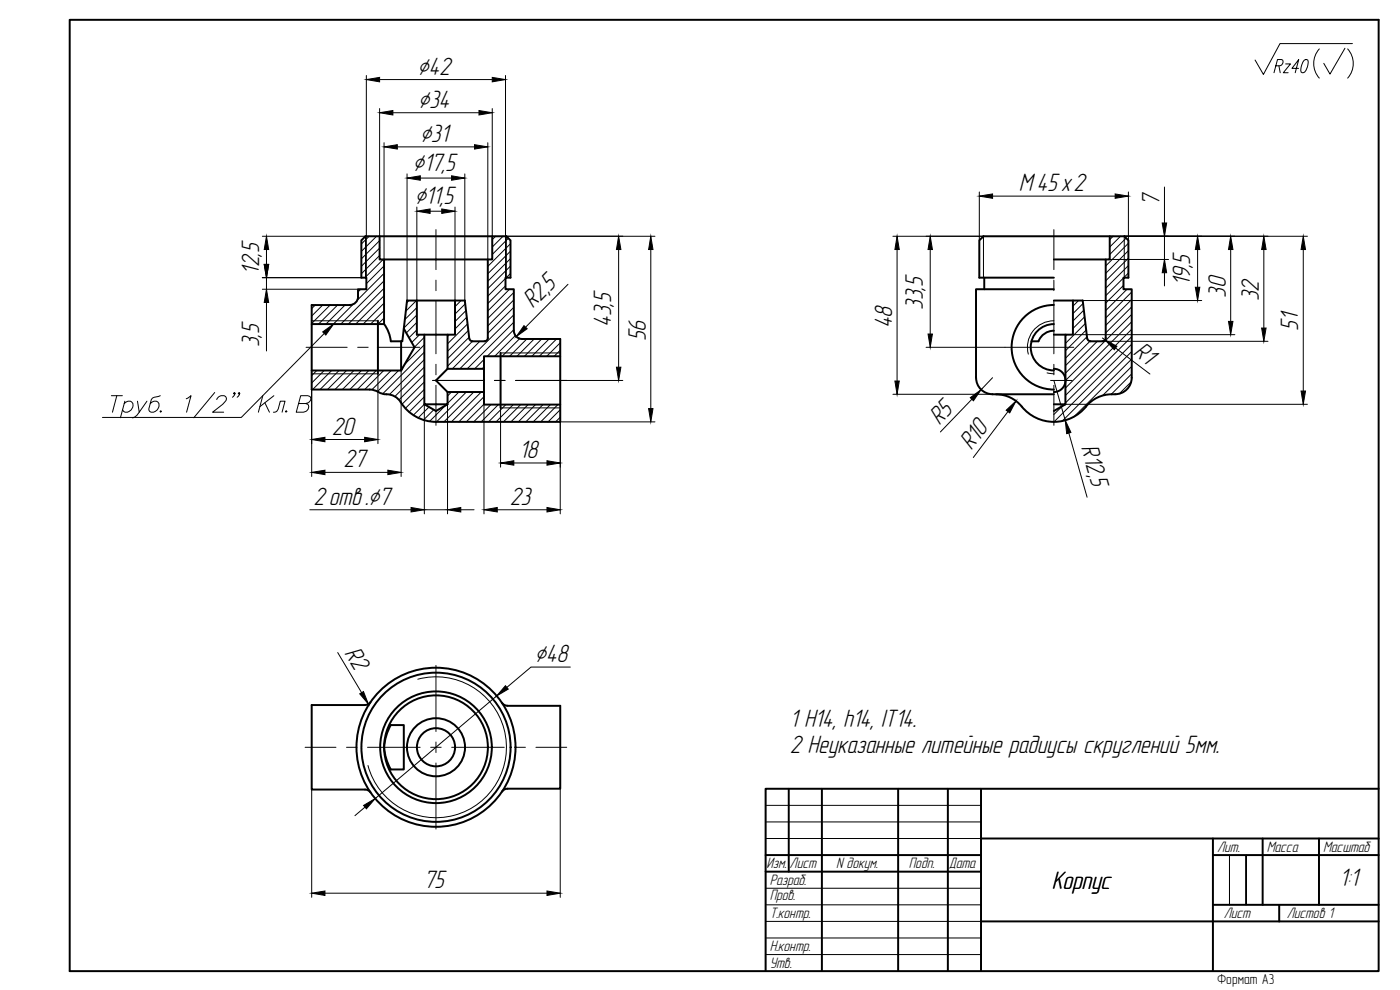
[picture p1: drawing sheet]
<svg xmlns="http://www.w3.org/2000/svg" width="420mm" height="297mm" viewBox="0 0 420 297" stroke-linecap="round" stroke-linejoin="round" font-family="sans-serif">
<!-- layer: 0 -->
<g fill="none" stroke="#000" stroke-width=".3">
<path d="M109.7 70.9v12.4M152 70.9v12.4M295.2 70.9v12.4M337.4 70.9v12.4M93.5 96.2h19.9M316.3 96.2a7.9 7.9 0 0 0-7.7 10.1M93.5 112.2h19.9M97.3 100.1l-24.9 25.1h-41.7M150.2 105.9h17.9M314.2 111.9l2.1 .2M150.2 122.4h17.9M125.4 203.8a21.1 21.1 0 0 1 25.9 14.9 21.1 21.1 0 0 1-15 25.9 21.1 21.1 0 0 1-25.9-14.9"/>
<path d="M229.8 241.6h64.6M229.8 246.6h64.6M229.8 251.6h64.6M229.8 266.5h64.6M229.8 271.5h64.6M229.8 276.5h64.6M369 271.5v-14.9v14.9M374 271.5v-14.9v14.9M229.8 281.4h64.6M229.8 286.4h64.6"/>
</g>
<g fill="none" stroke="#000" stroke-width=".59">
<path d="M20.9 5.9h392.9v285.5h-392.9zM113.9 70.9v7h33.8v-7M115.3 77.9v19.3M146.4 77.9v23.5M331.8 77.9v23.5M333 70.9v7h-16.7M93.5 97.2h21.8M107.4 89v-2.2h2.5v-3.5h-1.5v-11.2l1.3-1.2h42.3l1.2 1.2v11.2h-1.5v3.5h2.5v12.4M107.5 89a2.49 2.49 0 0 1-2.5 2.5h-11.5v25.4h17.4M113.4 96.2v16M115.3 97.2a10.8 10.8 0 0 1 2 5.2h3.4l1.5-12.2h17.3l1.3 11.3a1.03 1.03 0 0 0 1 .9h3.6a.98 .98 0 0 0 1-1M121.2 98.6l3.2 5.6-4 7v-8.8"/>
<path d="M125.1 90.2v10.2h11.5v-10.2M154.2 99.2a2.49 2.49 0 0 0 2.5 2.5h11.4v24.9h-37.3a12.7 12.7 0 0 1-11-6.5 5.9 5.9 0 0 0-4.8-1.9l-.5-.1a7.2 7.2 0 0 0-3.6-1.2M295.4 83.3v3.5M316.3 83.3h-22.4v-11.2l1.3-1.2h42.2l1.3 1.2v11.2h-1.5v3.5h2.4v26.5a5 5 0 0 1-4.9 5M316.3 86.8h-23.4v26.5a5 5 0 0 0 5 5M316.3 90.2h8.6l1.4 11.3a1.03 1.03 0 0 0 1 .9h3.6a.98 .98 0 0 0 .9-1M316.3 91.5a12.7 12.7 0 0 0-12.7 12.7 12.7 12.7 0 0 0 12.7 12.7M316.3 97.2a7 7 0 0 0-7 7 7 7 0 0 0 7 6.9M316.3 99.2a5 5 0 0 0-4.6 3.2h-2.2M322 90.2v10.2h-5.7M93.5 111.2h26.9M127.3 100.4v20.9h7v-3.7"/>
<path d="M134.3 100.4v10.3M145.3 110.7h-11l-3.5 3.5 3.5 3.4h11M150.2 105.9v16.5M168.1 106.9h-22.8v14.5h22.8M297.9 118.3h18.4M298.9 118.3a10.3 10.3 0 0 1 8.4 4.4 12.5 12.5 0 0 0 19.2-1.4 10.2 10.2 0 0 1 8.2-3M316.3 110.7a3.5 3.5 0 0 1 3.5 3.4 3.5 3.5 0 0 1-3.5 3.5M319.8 100.4v20.9h-3.5M127.3 121.3l3.5 2 3.5-2M319.8 121.3l-3.5 2M111.2 210.7l-.6 .5-1.1 .3h-16v25.4h16l.8 .1 .9 .8M117.3 217.5a12 12 0 0 0 0 13.4h3.9v-13.3h-3.9"/>
<path d="M150.7 210.9l.5 .5 1.1 .4M152.3 211.8h15.8v24.8h-15.8l-1.1 .4-.5 .5M236.7 236.7v24.8M246.7 236.7v54.7M269.5 236.7v54.7M284.5 236.7v54.7M294.4 236.7v54.7M413.8 236.7h-184v54.7M229.8 256.6h64.6M294.4 251.6h119.4M364 256.6h49.8M364 251.6v39.8"/>
<path d="M378.9 251.6v19.9M395.8 251.6v19.9M229.8 261.5h64.6M294.4 276.5h119.4M364 271.5h49.8M383.9 271.5v5"/>
<circle cx="130.8" cy="224.2" r="23.9"/>
<circle cx="130.8" cy="224.2" r="22.4"/>
<circle cx="130.8" cy="224.2" r="16.8"/>
<circle cx="130.8" cy="224.2" r="15.6"/>
<circle cx="130.8" cy="224.2" r="8.7"/>
<circle cx="130.8" cy="224.2" r="5.7"/>
</g>
<path d="M403.6 14.5l-4.5 7.7-1.8-3.2M404.5 14.7a6.6 6.6 0 0 1 0 8.7M405.9 13.1h-21.8l-4.9 9.2-2.5-4.3" fill="none" stroke="#000" stroke-width=".3"/>
<g fill="none" stroke="#000" stroke-width=".3">
<path d="M110.8 70.9l-2.4 2.3M113 70.9l-4.6 4.5M113.9 72.2l-5.5 5.5M113.9 74.4l-5.5 5.5M113.9 76.7l-5.5 5.4M115 77.9l-5.5 5.4M115.3 79.8l-5.4 5.3M148.7 70.9l-1 1M151 70.9l-3.3 3.2M152.6 71.5l-4.9 4.8M153.2 73.1l-6.8 6.8M153.2 75.4l-6.8 6.7"/>
<path d="M153.2 77.6l-6.8 6.8M153.2 79.8l-6.8 6.8M334.1 70.9l-1.1 1M336.3 70.9l-3.3 3.2M338 71.4l-5 5M338.7 73l-6.9 6.8M338.7 75.2l-6.9 6.8M338.7 77.4l-6.9 6.9M338.7 79.7l-6.9 6.8M94.6 91.5l-1.1 1.1M96.8 91.5l-3.3 3.3M99.1 91.5l-5.6 5.5"/>
<path d="M101.3 91.5l-5.7 5.7M103.6 91.5l-5.8 5.7M106 91.3l-5.9 5.9M108.3 86.8l-.9 .8M115.3 82l-8.1 8.1M115.3 84.3l-13 12.9M115.3 86.5l-10.8 10.7M115.3 88.7l-8.5 8.5M115.3 91l-6.3 6.2M115.3 93.2l-4.1 4M115.3 95.4l-1.8 1.8M122.8 90.2l-.7 .6"/>
<path d="M125 90.2l-3.2 3.2M125.1 92.3l-3.6 3.6M125.1 94.5l-3.9 3.9M125.1 96.7l-3.2 3.2M125.1 99l-2.3 2.3M138.4 90.2l-1.8 1.8M139.6 91.2l-3 3M139.9 93.2l-3.3 3.3M140.1 95.2l-3.5 3.5M140.3 97.2l-6 6M140.6 99.2l-6.3 6.2M151.7 83.5l-5.3 5.4"/>
<path d="M151.7 85.8l-5.3 5.3M152.9 86.8l-6.5 6.5M153.2 82l-1.3 1.3M154.2 87.8l-7.8 7.7M154.2 90l-7.8 7.8M154.2 92.2l-7.8 7.8M154.2 94.4l-16.2 16.3M154.2 96.7l-14 14M154.2 98.9l-8 8M323.7 90.2l-1.7 1.7M325 91.1l-3 3M325.3 93l-3.3 3.3"/>
<path d="M325.5 95.1l-3.5 3.5M325.7 97l-5.9 6M326 99l-6.2 6.3M337.2 83.4l-5.4 5.3M337.2 85.6l-5.4 5.4M338.2 86.8l-6.4 6.4M338.7 81.9l-1.4 1.4M339.6 87.6l-7.8 7.8M339.6 89.9l-7.8 7.7M339.6 92.1l-7.8 7.8M339.6 94.3l-19.8 19.9M339.6 96.5l-19.8 19.9"/>
<path d="M339.6 98.8l-19.8 19.9M95.1 111.2l-1.6 1.5M97.3 111.2l-3.8 3.7M99.5 111.2l-5.7 5.7M101.8 111.2l-5.8 5.7M104 111.2l-5.7 5.7M106.2 111.2l-5.7 5.7M108.5 111.2l-5.7 5.7M110.7 111.2l-5.7 5.7M112.9 111.2l-5.7 5.7M115.2 111.2l-5.8 5.7M117.4 111.2l-5.8 5.7"/>
<path d="M119.6 111.2l-6.3 6.3M125.9 100.4l-2.3 2.3M127.3 101.2l-2.9 3M127.3 103.4l-5.9 5.9M127.3 105.7l-12.5 12.5M127.3 107.9l-10.4 10.5M127.3 110.1l-8.8 8.9M127.3 112.4l-7.6 7.6M127.3 114.6l-6.6 6.7M127.3 116.8l-5.6 5.7M127.3 119.1l-4.5 4.5M134.8 100.4l-.5 .5"/>
<path d="M135.5 117.6l-1.2 1.2M137.7 117.6l-3.4 3.4M140 117.6l-9 9M140.8 101.2l-6.5 6.4M141.8 102.4l-7.5 7.5M142.2 117.6l-9 9M144 102.4l-8.3 8.3M144.4 117.6l-8.9 9M145.3 107.9l-2.8 2.8M145.3 110.1l-.6 .6M145.3 119l-7.6 7.6M154.7 100.7l-6.2 6.2"/>
<path d="M156 101.6l-5.3 5.3M158.1 101.7l-5.2 5.2M160.3 101.7l-5.1 5.2M162.6 101.7l-5.2 5.2M164.8 101.7l-5.2 5.2M167 101.7l-5.1 5.2M168.1 102.8l-4 4.1M168.1 105.1l-1.8 1.8M320.2 100.4l-.4 .4M326.2 101l-6.4 6.5M327.1 102.4l-7.3 7.3M329.3 102.4l-9.5 9.6"/>
<path d="M339.5 114.6l-3.6 3.6M339.6 101l-19.8 19.9M339.6 103.3l-23.3 23.3M339.6 105.5l-20.8 20.8M339.6 107.7l-17.2 17.3M339.6 109.9l-8.7 8.8M339.6 112.2l-6.1 6.1M127.3 121.3l-3.2 3.3M128.8 122.1l-3.3 3.3M130.2 122.9l-3.1 3.1M133.7 121.7l-4.8 4.7M145.3 121.3l-5.4 5.3"/>
<path d="M147.3 121.4l-5.1 5.2M149.6 121.4l-5.2 5.2M151.8 121.4l-5.2 5.2M154 121.4l-5.1 5.2M156.3 121.4l-5.2 5.2M158.5 121.4l-5.2 5.2M160.7 121.4l-5.1 5.2M163 121.4l-5.2 5.2M165.2 121.4l-5.2 5.2M167.4 121.4l-5.1 5.2M168.1 122.9l-3.6 3.7M168.1 125.2l-1.4 1.4"/>
<path d="M318.8 121.9l-2.5 2.5"/>
</g>
<g fill="none" stroke="#000" stroke-width=".3">
<path d="M130.8 68.9v12M316.3 68.9v12M130.8 84.1v3.1M130.8 90.4v15.8M316.3 84.1v3.1M316.3 90.4v15.8M91.8 104.2h12.4M107.3 104.2h3.2M113.7 104.2h12.3M129.8 114.2h15.4M130.8 109.3v3.2M130.8 115.6v12"/>
<path d="M148.4 114.2h3.2M154.7 114.2h15.4M301.6 104.2h20.6M315.3 114.2h6.4M316.3 109.3v3.2M316.3 115.6v12M130.8 199.7v19.8M91.6 224.2h9.2M104 224.2h3.2M110.3 224.2h15.8M129.3 224.2h3.1M130.8 222.6v3.2"/>
<path d="M130.8 228.9v19.9M135.6 224.2h15.7M154.5 224.2h3.2M160.8 224.2h9.3"/>
</g>
<g fill="none" stroke="#000" stroke-width=".3">
<path d="M109.9 22.6v60.7M113.9 23.9h33.8M113.9 32.6v38.3M117.9 33.8h25.8M147.7 32.6v38.3M151.7 22.6v60.7M115.3 42.8v35.1M119.2 44.1h23.2M122.2 52.2v38M126.1 53.4h9.4M139.5 52.2v38M146.4 42.8v35.1"/>
<path d="M293.9 57.6v14.5M297.9 58.8h36.8M338.7 57.6v14.5M349.5 56.1v10.8M78.7 70.9h31M80 74.9v4.4M125.1 62.1v28.1M129.1 63.4h3.5M136.6 62.1v28.1M151.7 70.9h44.9M185.7 74.9v35.3M195.3 74.9v47.7"/>
<path d="M268 70.9h27.2M269.2 74.9v39.4M279.2 74.9v25.3M333 77.9h17.7M337.4 70.9h55M349.5 70.9v7M359.4 74.9v11.3M369.3 74.9v21.5M379.3 74.9v23.5M391.1 74.9v42.4M78.7 83.3h29.7M78.7 86.8h28.7"/>
<path d="M80 83.3v3.5M80 90.8v14.5M170.5 85.3l-12.8 12.9M324.9 90.2h35.7M349.5 81.8v4M33.4 118.7h3.3M35.1 118.7l-1.4 5M48.1 118.7l-1.8 .5-.9 .7-.8 2.8 .2 .5a1.78 1.78 0 0 0 1.9 .3 1.78 1.78 0 0 0 1-1.7 1.25 1.25 0 0 0-.6-1.3 1.25 1.25 0 0 0-1.4 .1l-.6 .5M55.9 119.7l1.4-1-1.3 5M64.4 117.8l-6.2 7.5M65.1 119.9v-.2a1.7 1.7 0 0 1 2.7-.5v.9l-.3 .5-3.7 3.1h3.3M70.5 118l-.3 .2-.1-.2 .3-.2a1.08 1.08 0 0 1-.6 1.4"/>
<path d="M72 118l-.3 .2-.2-.2 .3-.2a1.08 1.08 0 0 1-.6 1.4M78.9 118.7l-1.4 5M82.2 118.7l-4.2 3.3M93.5 116.9v26.1M113.4 112.2v20.9M120.4 111.2v31.8M170.1 114.2h16.8M268 118.3h29.9M277.9 104.2h23.7M291.7 119.8l-9.5 9.8M297.9 113.3l-3.5 3.6M316.3 114.2l3.4 11.9"/>
<path d="M322 100.4h48.6M330.8 102.4h49.7M330.8 101.4l.8 .6M334.8 104.4l10.3 7.8M37.3 121.1a1.55 1.55 0 0 1 2.6 0 2.04 2.04 0 0 1-.7 2 2.04 2.04 0 0 1-2.1 .3l-.3-.4M37.5 120.4l-1.4 4.9M41.3 120.4l.5 3.3 2.3-3.3M41.8 123.7a2.67 2.67 0 0 1-2.1 1.6M48.3 123.2l-.3 .2 .2 .3 .3-.3M79.5 120.8l1.4 2.9M82 123.7l1-.3 .5-.7 .6-2.3h1.4l-.8 3.3M86 123.2l-.4 .2 .2 .3 .3-.3"/>
<path d="M89.6 121.1h2.1l.8 .5a1.6 1.6 0 0 1-1.5 2.1h-2.1l1.3-5h2.2l.6 .3a1.16 1.16 0 0 1-.5 1.8l-.8 .3M97.5 131.9h11.9M127.3 121.3v32.9M134.3 121.3v32.9M145.3 121.4v32.8M150.2 122.4v17.8M154.2 138.9h10M196.6 126.6h-28.5v27.6M302.5 123.5l-10.4 13.8M319.8 121.3h72.6M320.8 129.9l5.4 19.3M93 153h30.4"/>
<path d="M97.5 141.7h18.9M127.3 153h7M138.3 153h4M149.2 153h15M101.4 195.8l7.1 12M149.1 208.8l-36.5 30.8M171.2 200.2h-11.9l-7.2 6M93.5 236.9v32.3M168.1 236.6v32.6M109.5 242.2l-3 2.5M97.5 268h66.7"/>
</g>
<g fill="#000" stroke="#000" stroke-width=".3">
<path d="M109.9 23.9l4-.7v1.4zM113.9 33.8l4-.6v1.3zM143.7 33.2l4 .6-4 .7zM147.7 23.2l4 .7-4 .7zM115.3 44.1l3.9-.7v1.3zM122.2 53.4l3.9-.7v1.4zM135.5 52.7l4 .7-4 .7zM142.4 43.4l4 .7-4 .6zM293.9 58.8l4-.6v1.3zM334.7 58.2l4 .6-4 .7zM80 70.9l.6 4h-1.3zM79.3 79.3h1.3l-.6 4z"/>
<path d="M125.1 63.4l4-.7v1.3zM132.6 62.7l4 .7-4 .6zM185.7 70.9l.6 4h-1.3zM195.3 70.9l.7 4h-1.3zM269.2 70.9l.7 4h-1.3zM279.2 70.9l.6 4h-1.3zM348.8 66.9h1.3l-.6 4zM359.4 70.9l.7 4h-1.4zM369.3 70.9l.7 4h-1.3zM379.3 70.9l.7 4h-1.4zM391.1 70.9l.7 4h-1.3zM80 86.8l.6 4h-1.3z"/>
<path d="M157.3 97.7l.9 .9-3.3 2.4zM349.5 77.9l.6 3.9h-1.3zM358.7 86.2h1.4l-.7 4zM368.7 96.4h1.3l-.7 4zM378.6 98.4h1.4l-.7 4zM185 110.2h1.3l-.6 4zM268.6 114.3h1.3l-.7 4zM278.5 100.2h1.3l-.6 4zM291.2 119.3l3.2-2.4-2.3 3.3zM331.6 102l3.6 1.9-.8 1zM390.5 117.3h1.3l-.7 4zM93.5 131.9l4-.7v1.3z"/>
<path d="M109.4 131.2l4 .7-4 .6zM150.2 138.9l4-.7v1.4zM164.2 138.2l3.9 .7-3.9 .7zM194.7 122.6h1.3l-.7 4zM302 123.1l2.9-2.8-1.9 3.6zM319.7 126.1l1.7 3.7-1.3 .3zM93.5 141.7l4-.6v1.3zM116.4 141.1l4 .6-4 .7zM123.4 152.3l3.9 .7-3.9 .6zM134.3 153l4-.7v1.3zM145.3 153l3.9-.7v1.3zM164.2 152.3l3.9 .7-3.9 .6z"/>
<path d="M108 208.2l1.1-.7 1.5 3.7zM151.7 205.7l.8 1.1-3.4 2zM109.1 241.7l3.5-2.1-2.6 3.1zM93.5 268l4-.7v1.4zM164.2 267.3l3.9 .7-3.9 .7z"/>
</g>
<!-- layer: 0 -->
<path d="M96.8 99.6l3.3-2.4-2.3 3.3z" fill="#000" stroke="#000" stroke-width=".3"/>
<g font-size="7.8">
<text x="125.3" y="22.4">∅42</text>
<text x="125.5" y="32.3">∅34</text>
<text x="126.1" y="42.6">∅31</text>
<text x="123.9" y="51.2">∅17,5</text>
<text x="305.8" y="57.3">М 45 х2</text>
<text x="124.5" y="61.1">∅11,5</text>
<text x="348" y="61.8" transform="rotate(-90 348 61.8)">7</text>
<text x="77.7" y="82.4" transform="rotate(-90 77.7 82.4)">12,5</text>
<text x="165.1" y="87.5" transform="rotate(-45 165.1 87.5)">5</text>
<text x="357.2" y="85.8" transform="rotate(-90 357.2 85.8)">19,5</text>
<text x="367.9" y="89.3" transform="rotate(-90 367.9 89.3)">30</text>
<text x="159.9" y="92.8" transform="rotate(-45 159.9 92.8)">R2,</text>
<text x="276.9" y="93" transform="rotate(-90 276.9 93)">33,5</text>
<text x="377.8" y="90.3" transform="rotate(-90 377.8 90.3)">32</text>
<text x="183.4" y="98.1" transform="rotate(-90 183.4 98.1)">43,5</text>
<text x="267.7" y="98.5" transform="rotate(-90 267.7 98.5)">48</text>
<text x="389.6" y="99.3" transform="rotate(-90 389.6 99.3)">51</text>
<text x="77.7" y="104.2" transform="rotate(-90 77.7 104.2)">3,5</text>
<text x="193.8" y="102.4" transform="rotate(-90 193.8 102.4)">56</text>
<text x="339.8" y="106.3" transform="rotate(37 339.8 106.3)">R1</text>
<text x="99.6" y="130.4">20</text>
<text x="281.9" y="127.7" transform="rotate(-46 281.9 127.7)">R5</text>
<text x="155.8" y="137.4">18</text>
<text x="291.6" y="135.5" transform="rotate(-53 291.6 135.5)">R10</text>
<text x="324.3" y="134.2" transform="rotate(74 324.3 134.2)">R12,</text>
<text x="103.1" y="140.3">27</text>
<text x="326.9" y="143.5" transform="rotate(74 326.9 143.5)">5</text>
<text x="94.1" y="151.4">2 отв .∅7</text>
<text x="153" y="151.4">23</text>
<text x="103.2" y="196" transform="rotate(59 103.2 196)">R2</text>
<text x="160.5" y="198.6">∅48</text>
<text x="237" y="218">1 Н14, h14, IT14.</text>
<text x="237" y="226">2 Неуказанные литейные радиусы скруглений 5мм.</text>
<text x="127.1" y="266.5">75</text>
<text x="315.7" y="266.7">Корпус</text>
<text x="402" y="265.8">1:1</text>
</g>
<text font-size="7.5" x="381" y="22.9">Rz40</text>
<g font-size="4.7">
<text x="365.3" y="255.6">Лит.</text>
<text x="380.2" y="255.6">Масса</text>
<text x="397.1" y="255.6">Масштаб</text>
<text x="230" y="260.5">Изм.</text>
<text x="237" y="260.5">Лист</text>
<text x="250.9" y="260.5">N докум.</text>
<text x="272.8" y="260.5">Подп.</text>
<text x="284.7" y="260.5">Дата</text>
<text x="231" y="265.5">Разраб.</text>
<text x="231" y="270.1">Пров.</text>
<text x="231" y="275.5">Т.контр.</text>
<text x="367.2" y="275.5">Лист</text>
<text x="386.2" y="275.5">Листов 1</text>
<text x="231" y="285.4">Н.контр.</text>
<text x="231" y="290.4">Утв.</text>
</g>
<text font-size="4.4" x="365.3" y="295.4">Формат А3</text>
</svg>
